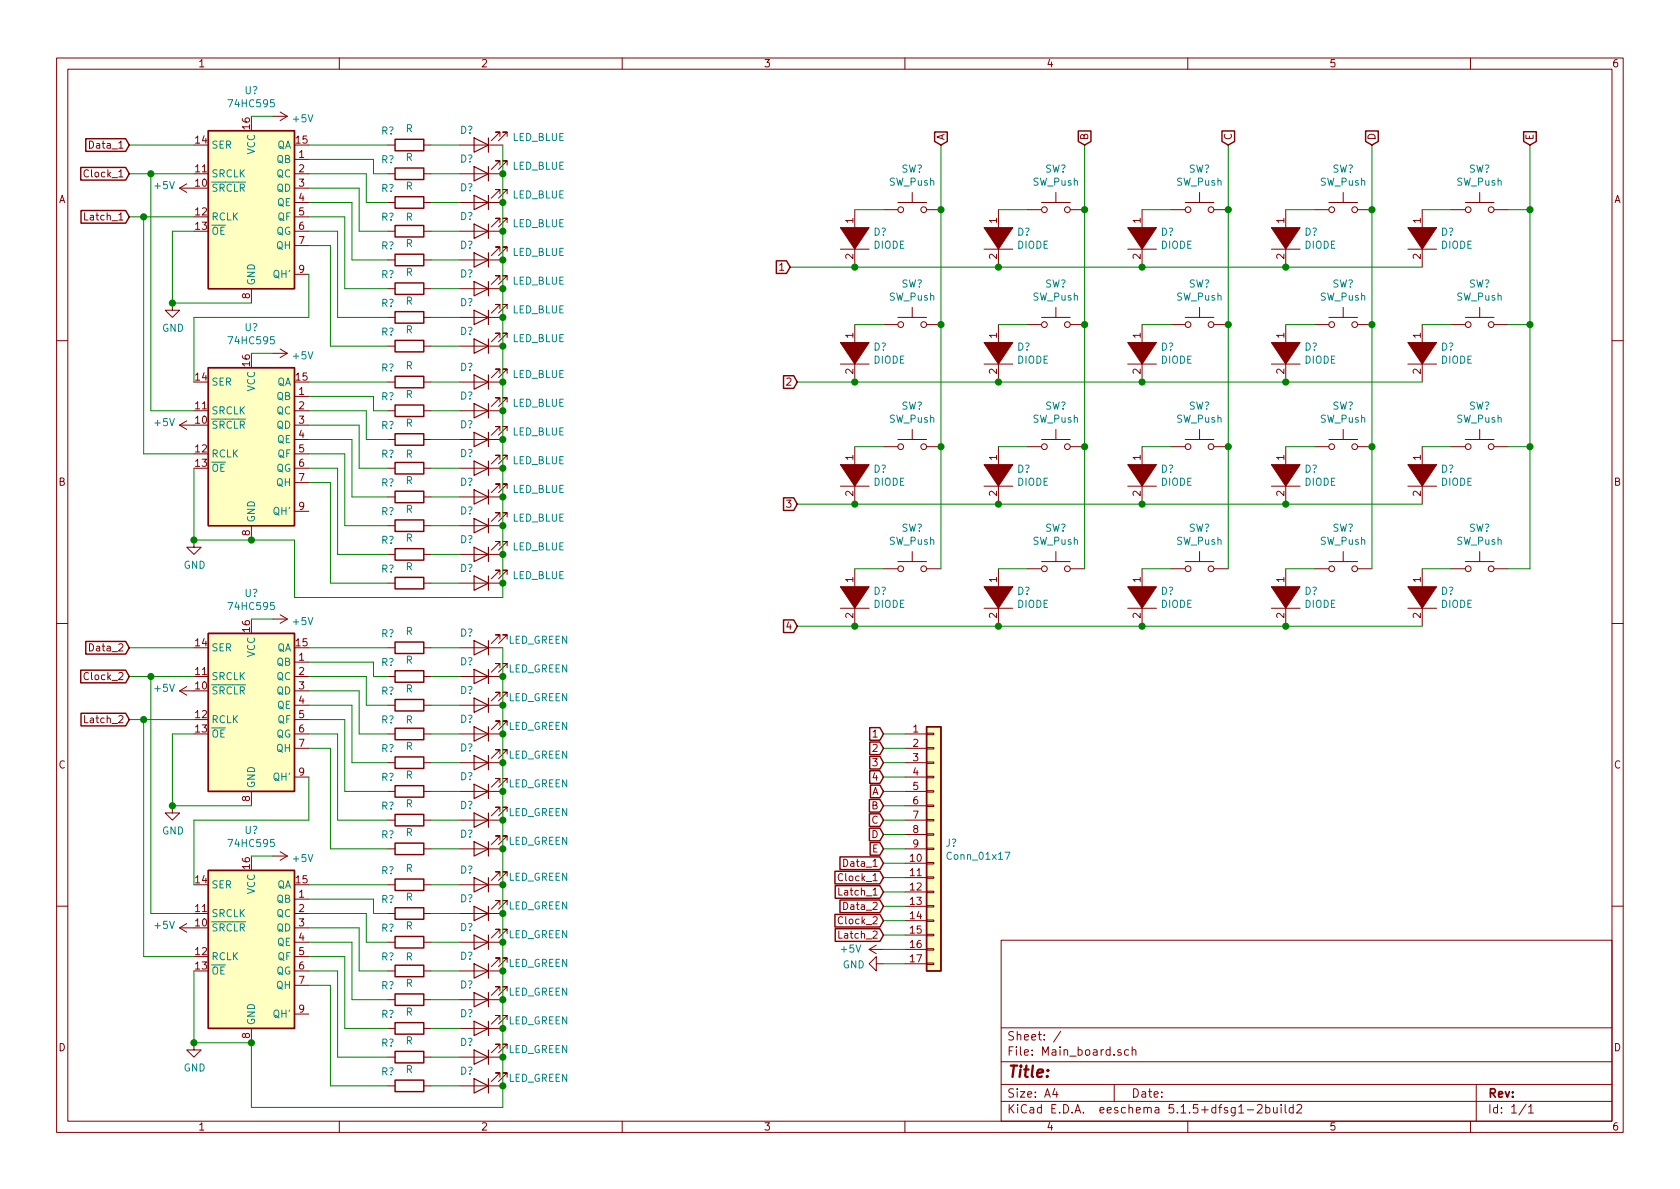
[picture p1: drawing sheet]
<svg xmlns="http://www.w3.org/2000/svg" width="297mm" height="210mm" viewBox="0 0 297 210" stroke-linecap="round" stroke-linejoin="round" font-family="sans-serif">
<g fill="none" stroke="#840000" stroke-width=".18">
<path d="M10 10.3h277v189.9h-277zM12 12.2h273v186.1h-273zM49.5 19.8l1.3 .8M60 10.3v1.9M110 10.3v1.9M160 10.3v1.9M210 10.3v1.9M260 10.3v1.9M31.7 33.3l1.3 .7M31.7 33.3h2.6M33 32.5l-1.3 .8M48.3 20.6h2.5"/>
<path d="M50.8 20.6l-1.3 .7M52.1 35.8h2.5M52.1 33.3h2.5M52.1 30.7h2.5M52.1 28.2h2.5M52.1 38.3h2.5M68.6 35.8h1.2M68.6 25.6h1.2M68.6 30.7h1.2M74.9 35.8h1.3M74.9 25.6h1.3M74.9 30.7h1.3"/>
<path d="M81.3 35.8h7.6M81.3 25.6h7.6M81.3 30.7h7.6M88.4 34.3v-.8h-.8h.8l-1.5 1.5M88.4 29.2v-.8h-.8h.8l-1.5 1.6M88.4 24.1v-.7h-.8h.8l-1.5 1.5M88.4 39.4v-.8h-.8h.8l-1.5 1.5M89.7 34.3v-.8h-.8h.8l-1.6 1.5M89.7 29.2v-.8h-.8h.8l-1.6 1.6M89.7 24.1v-.7h-.8h.8l-1.6 1.5M89.7 39.4v-.8h-.8h.8l-1.6 1.5M151.1 37.1v3.8"/>
<path d="M156.2 37.1h2.5M158.7 35.8h5.1M161.3 34v1.8M163.8 37.1h2.6M176.5 37.1v3.8M181.6 37.1h2.5M184.1 35.8h5.1M186.7 34v1.8M189.2 37.1h2.6M201.9 37.1v3.8M207 37.1h2.5M209.5 35.8h5.1"/>
<path d="M212.1 34v1.8M214.6 37.1h2.6M227.3 37.1v3.8M232.4 37.1h2.5M234.9 35.8h5.1M237.5 34v1.8M240 37.1h2.6M251.5 37.1v3.8M256.5 37.1h2.6M259.1 35.8h5.1M261.6 34v1.8M264.2 37.1h2.5"/>
<path d="M30.5 53.6v1.3h1.2l-1.2 1.2-1.3-1.2h1.3M44.4 51v2.6M52.1 40.9h2.5M52.1 43.4h2.5M52.1 48.5h2.5M68.6 56.1h1.2M68.6 40.9h1.2M68.6 46h1.2M68.6 51h1.2M74.9 56.1h1.3M74.9 40.9h1.3M74.9 46h1.3"/>
<path d="M74.9 51h1.3M81.3 56.1h7.6M81.3 40.9h7.6M81.3 46h7.6M81.3 51h7.6M88.4 59.7v-.8h-.8h.8l-1.5 1.5M88.4 54.6v-.8h-.8h.8l-1.5 1.6M88.4 49.5v-.7h-.8h.8l-1.5 1.5M88.4 44.4v-.7h-.8h.8l-1.5 1.5M89.7 59.7v-.8h-.8h.8l-1.6 1.5M89.7 54.6v-.8h-.8h.8l-1.6 1.6M89.7 49.5v-.7h-.8h.8l-1.6 1.5"/>
<path d="M89.7 44.4v-.7h-.8h.8l-1.6 1.5M148.6 44.1h5.1M151.1 43.4v3.8M151.1 57.4v3.8M156.2 57.4h2.5M158.7 56.1h5.1M161.3 54.4v1.7M163.8 57.4h2.6M174 44.1h5.1M176.5 43.4v3.8M176.5 57.4v3.8M181.6 57.4h2.5"/>
<path d="M184.1 56.1h5.1M186.7 54.4v1.7M189.2 57.4h2.6M199.4 44.1h5.1M201.9 43.4v3.8M201.9 57.4v3.8M207 57.4h2.5M209.5 56.1h5.1M212.1 54.4v1.7M214.6 57.4h2.6M224.8 44.1h5.1M227.3 43.4v3.8"/>
<path d="M227.3 57.4v3.8M232.4 57.4h2.5M234.9 56.1h5.1M237.5 54.4v1.7M240 57.4h2.6M248.9 44.1h5.1M251.5 43.4v3.8M251.5 57.4v3.8M256.5 57.4h2.6M259.1 56.1h5.1M261.6 54.4v1.7M264.2 57.4h2.5"/>
<path d="M10 60.2h2M31.7 75.2l1.3 .7M31.7 75.2h2.6M33 74.4l-1.3 .8M48.3 62.5h2.5M49.5 61.7l1.3 .8M50.8 62.5l-1.3 .7M52.1 75.2h2.5M52.1 77.7h2.5M52.1 70.1h2.5M52.1 72.6h2.5M68.6 77.7h1.2"/>
<path d="M68.6 72.6h1.2M68.6 67.6h1.2M68.6 61.2h1.2M74.9 77.7h1.3M74.9 72.6h1.3M74.9 67.6h1.3M74.9 61.2h1.3M81.3 77.7h7.6M81.3 72.6h7.6M81.3 67.6h7.6M81.3 61.2h7.6M88.4 76.2v-.8h-.8h.8l-1.5 1.6"/>
<path d="M88.4 66v-.7h-.8h.8l-1.5 1.5M88.4 71.1v-.7h-.8h.8l-1.5 1.5M89.7 76.2v-.8h-.8h.8l-1.6 1.6M89.7 66v-.7h-.8h.8l-1.6 1.5M89.7 71.1v-.7h-.8h.8l-1.6 1.5M148.6 64.4h5.1M151.1 63.7v3.9M151.1 79v3.8M156.2 79h2.5M158.7 77.7h5.1M161.3 75.9v1.8M163.8 79h2.6"/>
<path d="M174 64.4h5.1M176.5 63.7v3.9M176.5 79v3.8M181.6 79h2.5M184.1 77.7h5.1M186.7 75.9v1.8M189.2 79h2.6M199.4 64.4h5.1M201.9 63.7v3.9M201.9 79v3.8M207 79h2.5M209.5 77.7h5.1"/>
<path d="M212.1 75.9v1.8M214.6 79h2.6M224.8 64.4h5.1M227.3 63.7v3.9M227.3 79v3.8M232.4 79h2.5M234.9 77.7h5.1M237.5 75.9v1.8M240 79h2.6M248.9 64.4h5.1M251.5 63.7v3.9M251.5 79v3.8"/>
<path d="M256.5 79h2.6M259.1 77.7h5.1M261.6 75.9v1.8M264.2 79h2.5M285 60.2h2M34.3 95.5v1.3h1.3l-1.3 1.2-1.3-1.2h1.3M44.4 93v2.5M52.1 80.3h2.5M52.1 82.8h2.5M52.1 85.3h2.5M52.1 90.4h2.5M68.6 82.8h1.2"/>
<path d="M68.6 87.9h1.2M68.6 93h1.2M68.6 98h1.2M74.9 82.8h1.3M74.9 87.9h1.3M74.9 93h1.3M74.9 98h1.3M81.3 82.8h7.6M81.3 87.9h7.6M81.3 93h7.6M81.3 98h7.6M88.4 81.3v-.8h-.8h.8l-1.5 1.5"/>
<path d="M88.4 86.4v-.8h-.8h.8l-1.5 1.5M88.4 91.4v-.7h-.8h.8l-1.5 1.5M88.4 96.5v-.7h-.8h.8l-1.5 1.5M89.7 81.3v-.8h-.8h.8l-1.6 1.5M89.7 86.4v-.8h-.8h.8l-1.6 1.5M89.7 91.4v-.7h-.8h.8l-1.6 1.5M89.7 96.5v-.7h-.8h.8l-1.6 1.5M148.6 86h5.1M151.1 85.3v3.8M158.7 99.3h5.1M161.3 97.5v1.8M174 86h5.1"/>
<path d="M176.5 85.3v3.8M184.1 99.3h5.1M186.7 97.5v1.8M199.4 86h5.1M201.9 85.3v3.8M209.5 99.3h5.1M212.1 97.5v1.8M224.8 86h5.1M227.3 85.3v3.8M234.9 99.3h5.1M237.5 97.5v1.8M248.9 86h5.1"/>
<path d="M251.5 85.3v3.8M259.1 99.3h5.1M261.6 97.5v1.8M10 110.3h2M48.3 109.5h2.5M49.5 108.7l1.3 .8M50.8 109.5l-1.3 .7M52.1 117.1h2.5M52.1 119.6h2.5M68.6 119.6h1.2M68.6 114.5h1.2M68.6 103.1h1.2"/>
<path d="M74.9 119.6h1.3M74.9 114.5h1.3M74.9 103.1h1.3M81.3 119.6h7.6M81.3 114.5h7.6M81.3 103.1h7.6M88.4 113v-.7h-.8h.8l-1.5 1.5M88.4 118.1v-.8h-.8h.8l-1.5 1.6M88.4 101.6v-.8h-.8h.8l-1.5 1.6M89.7 113v-.7h-.8h.8l-1.6 1.5M89.7 118.1v-.8h-.8h.8l-1.6 1.6M89.7 101.6v-.8h-.8h.8l-1.6 1.6"/>
<path d="M148.6 107.6h5.1M151.1 100.6v3.8M151.1 106.9v3.8M156.2 100.6h2.5M163.8 100.6h2.6M174 107.6h5.1M176.5 100.6v3.8M176.5 106.9v3.8M181.6 100.6h2.5M189.2 100.6h2.6M199.4 107.6h5.1M201.9 100.6v3.8"/>
<path d="M201.9 106.9v3.8M207 100.6h2.5M214.6 100.6h2.6M224.8 107.6h5.1M227.3 100.6v3.8M227.3 106.9v3.8M232.4 100.6h2.5M240 100.6h2.6M248.9 107.6h5.1M251.5 100.6v3.8M251.5 106.9v3.8M256.5 100.6h2.6"/>
<path d="M264.2 100.6h2.5M285 110.3h2M31.7 122.2h2.6M31.7 122.2l1.3 .7M33 121.4l-1.3 .8M44.4 139.9v2.6M52.1 122.2h2.5M52.1 124.7h2.5M52.1 127.2h2.5M52.1 129.8h2.5M52.1 132.3h2.5M52.1 137.4h2.5"/>
<path d="M68.6 124.7h1.2M68.6 129.8h1.2M68.6 134.9h1.2M68.6 139.9h1.2M74.9 124.7h1.3M74.9 129.8h1.3M74.9 134.9h1.3M74.9 139.9h1.3M81.3 124.7h7.6M81.3 129.8h7.6M81.3 134.9h7.6M81.3 139.9h7.6"/>
<path d="M88.4 123.2v-.8h-.8h.8l-1.5 1.5M88.4 128.3v-.8h-.8h.8l-1.5 1.5M88.4 133.3v-.7h-.8h.8l-1.5 1.5M88.4 138.4v-.7h-.8h.8l-1.5 1.5M89.7 123.2v-.8h-.8h.8l-1.6 1.5M89.7 128.3v-.8h-.8h.8l-1.6 1.5M89.7 133.3v-.7h-.8h.8l-1.6 1.5M89.7 138.4v-.7h-.8h.8l-1.6 1.5M160 129.8h3.8M160 132.3h3.8M160 137.4h3.8M160 134.9h3.8"/>
<path d="M160 139.9h3.8M163.8 139.8h1.3v.3h-1.3zM163.8 137.3h1.3v.2h-1.3zM163.8 134.7h1.3v.3h-1.3zM163.8 132.2h1.3v.3h-1.3zM163.8 129.7h1.3v.2h-1.3zM30.5 142.5v1.3h1.2l-1.2 1.2-1.3-1.2h1.3M48.3 151.4h2.5M49.5 150.6l1.3 .8M50.8 151.4l-1.3 .7M52.1 159h2.5M68.6 145h1.2"/>
<path d="M68.6 150.1h1.2M68.6 156.5h1.2M74.9 145h1.3M74.9 150.1h1.3M74.9 156.5h1.3M81.3 145h7.6M81.3 150.1h7.6M81.3 156.5h7.6M88.4 154.9v-.7h-.8h.8l-1.5 1.5M88.4 143.5v-.8h-.8h.8l-1.5 1.6M88.4 148.6v-.8h-.8h.8l-1.5 1.5M89.7 154.9v-.7h-.8h.8l-1.6 1.5"/>
<path d="M89.7 143.5v-.8h-.8h.8l-1.6 1.6M89.7 148.6v-.8h-.8h.8l-1.6 1.5M160 145h3.8M160 150.1h3.8M160 152.6h3.8M160 155.2h3.8M160 157.7h3.8M160 142.5h3.8M160 147.6h3.8M163.8 155.1h1.3v.2h-1.3zM163.8 157.6h1.3v.3h-1.3zM163.8 152.5h1.3v.3h-1.3z"/>
<path d="M163.8 147.4h1.3v.3h-1.3zM163.8 144.9h1.3v.3h-1.3zM163.8 142.4h1.3v.2h-1.3zM163.8 150h1.3v.2h-1.3zM10 160.2h2M31.7 164.1h2.6M31.7 164.1l1.3 .7M33 163.3l-1.3 .8M52.1 161.5h2.5M52.1 164.1h2.5M52.1 166.6h2.5M52.1 169.2h2.5"/>
<path d="M52.1 171.7h2.5M52.1 174.2h2.5M52.1 179.3h2.5M68.6 161.5h1.2M68.6 166.6h1.2M68.6 171.7h1.2M68.6 176.8h1.2M74.9 161.5h1.3M74.9 166.6h1.3M74.9 171.7h1.3M74.9 176.8h1.3M81.3 161.5h7.6"/>
<path d="M81.3 166.6h7.6M81.3 171.7h7.6M81.3 176.8h7.6M88.4 160v-.7h-.8h.8l-1.5 1.5M88.4 165.1v-.8h-.8h.8l-1.5 1.6M88.4 170.2v-.8h-.8h.8l-1.5 1.5M88.4 175.3v-.8h-.8h.8l-1.5 1.5M89.7 160v-.7h-.8h.8l-1.6 1.5M89.7 165.1v-.8h-.8h.8l-1.6 1.6M89.7 170.2v-.8h-.8h.8l-1.6 1.5M89.7 175.3v-.8h-.8h.8l-1.6 1.5M153.7 167.9h2.5"/>
<path d="M153.7 167.9l1.2 .8M154.9 170.4v-1.2l-1.2 1.2 1.2 1.3v-1.3h1.3M154.9 167.1l-1.2 .8M160 160.3h3.8M160 162.8h3.8M160 165.3h3.8M160 167.9h3.8M160 170.4h3.8M163.8 160.1h1.3v.3h-1.3zM163.8 162.7h1.3v.2h-1.3zM163.8 165.2h1.3v.3h-1.3zM163.8 167.8h1.3v.2h-1.3z"/>
<path d="M163.8 170.3h1.3v.3h-1.3zM177 166.3h108v32h-108zM285 160.2h2M34.3 184.4v1.3h1.3l-1.3 1.2-1.3-1.2h1.3M44.4 181.9v2.5M60 198.3v1.9M68.6 181.9h1.2M68.6 186.9h1.2M68.6 192h1.2M74.9 181.9h1.3M74.9 186.9h1.3M74.9 192h1.3"/>
<path d="M81.3 181.9h7.6M81.3 186.9h7.6M81.3 192h7.6M88.4 180.3v-.7h-.8h.8l-1.5 1.5M88.4 185.4v-.7h-.8h.8l-1.5 1.5M88.4 190.5v-.8h-.8h.8l-1.5 1.6M89.7 180.3v-.7h-.8h.8l-1.6 1.5M89.7 185.4v-.7h-.8h.8l-1.6 1.5M89.7 190.5v-.8h-.8h.8l-1.6 1.6M110 198.3v1.9M160 198.3v1.9M177 194.8h108"/>
<path d="M177 191.8h108M177 187.8h108M177 181.8h108M186.5 192.5l-.4 1h1M186.8 193v1M187.6 182.3l-1.3 2M197 191.8v3M198.2 185.7a.37 .37 0 0 0-.6 .1l.1 .2 .5 .2 .1 .1-.3 .3-.4-.1M199.5 185.7l-.4-.1-.3 .3 .1 .6 .2 .1 .4-.1M200.2 185.7h.1a.37 .37 0 0 1 .5 .1v.8M200.2 185.1v1.5M210 198.3v1.9"/>
<path d="M220.5 196.3h1.2M222.3 195.5l.2-.2h.4l.3 .5-1 1h1M223.8 195.9l.4-.1 .3 .3v.6l-.3 .1-.4-.1M223.8 195.3v1.5M225.2 195.8v.9l.4 .1 .2-.1M225.8 195.8v1M226.5 195.3v.2M226.5 195.8v1M227.2 195.3v1.3l.3 .2M228.7 195.9l-.5-.1-.3 .3 .1 .6 .2 .1 .5-.1M228.7 195.3v1.5M229.3 195.5l.2-.2h.4l.2 .2v.3v.2l-.9 .8h.9"/>
<path d="M260 198.3v1.9M261 191.8v6.5M269.8 195.2l-1.2 2M270.3 195.8l.4-.5v1.5M270.3 196.8h.8"/>
<circle cx="159.3" cy="37.1" r=".51"/>
<circle cx="163.3" cy="37.1" r=".51"/>
<circle cx="184.7" cy="37.1" r=".51"/>
<circle cx="188.7" cy="37.1" r=".51"/>
<circle cx="210.1" cy="37.1" r=".51"/>
<circle cx="214.1" cy="37.1" r=".51"/>
<circle cx="235.5" cy="37.1" r=".51"/>
<circle cx="239.5" cy="37.1" r=".51"/>
<circle cx="259.6" cy="37.1" r=".51"/>
<circle cx="263.7" cy="37.1" r=".51"/>
<circle cx="159.3" cy="57.4" r=".51"/>
<circle cx="163.3" cy="57.4" r=".51"/>
<circle cx="184.7" cy="57.4" r=".51"/>
<circle cx="188.7" cy="57.4" r=".51"/>
<circle cx="210.1" cy="57.4" r=".51"/>
<circle cx="214.1" cy="57.4" r=".51"/>
<circle cx="235.5" cy="57.4" r=".51"/>
<circle cx="239.5" cy="57.4" r=".51"/>
<circle cx="259.6" cy="57.4" r=".51"/>
<circle cx="263.7" cy="57.4" r=".51"/>
<circle cx="159.3" cy="79" r=".51"/>
<circle cx="163.3" cy="79" r=".51"/>
<circle cx="184.7" cy="79" r=".51"/>
<circle cx="188.7" cy="79" r=".51"/>
<circle cx="210.1" cy="79" r=".51"/>
<circle cx="214.1" cy="79" r=".51"/>
<circle cx="235.5" cy="79" r=".51"/>
<circle cx="239.5" cy="79" r=".51"/>
<circle cx="259.6" cy="79" r=".51"/>
<circle cx="263.7" cy="79" r=".51"/>
<circle cx="159.3" cy="100.6" r=".51"/>
<circle cx="163.3" cy="100.6" r=".51"/>
<circle cx="184.7" cy="100.6" r=".51"/>
<circle cx="188.7" cy="100.6" r=".51"/>
<circle cx="210.1" cy="100.6" r=".51"/>
<circle cx="214.1" cy="100.6" r=".51"/>
<circle cx="235.5" cy="100.6" r=".51"/>
<circle cx="239.5" cy="100.6" r=".51"/>
<circle cx="259.6" cy="100.6" r=".51"/>
<circle cx="263.7" cy="100.6" r=".51"/>
</g>
<g fill="#840000" stroke="#840000" stroke-width=".18">
<path d="M224.8 82.2h5.1l-2.6 3.8z"/>
<path d="M199.4 40.3h5.1l-2.6 3.8z"/>
<path d="M224.8 103.8h5.1l-2.6 3.8z"/>
<path d="M199.4 60.6h5.1l-2.6 3.8z"/>
<path d="M174 82.2h5.1l-2.6 3.8z"/>
<path d="M148.6 103.8h5.1l-2.6 3.8z"/>
<path d="M148.6 82.2h5.1l-2.6 3.8z"/>
<path d="M148.6 60.6h5.1l-2.6 3.8z"/>
<path d="M148.6 40.3h5.1l-2.6 3.8z"/>
<path d="M174 103.8h5.1l-2.6 3.8z"/>
<path d="M174 60.6h5.1l-2.6 3.8z"/>
<path d="M174 40.3h5.1l-2.6 3.8z"/>
<path d="M199.4 103.8h5.1l-2.6 3.8z"/>
<path d="M199.4 82.2h5.1l-2.6 3.8z"/>
<path d="M248.9 40.3h5.1l-2.5 3.8z"/>
<path d="M224.8 40.3h5.1l-2.6 3.8z"/>
<path d="M224.8 60.6h5.1l-2.6 3.8z"/>
<path d="M248.9 103.8h5.1l-2.5 3.8z"/>
<path d="M248.9 82.2h5.1l-2.5 3.8z"/>
<path d="M248.9 60.6h5.1l-2.5 3.8z"/>
</g>
<g fill="#ffffc2" stroke="#ffffc2" stroke-width=".18">
<path d="M36.8 112h15.3v27.9h-15.3z"/>
<path d="M36.8 153.9h15.3v28h-15.3z"/>
<path d="M36.8 65h15.3v28h-15.3z"/>
<path d="M36.8 23.1h15.3v27.9h-15.3z"/>
<path d="M163.8 128.5h2.6v43.2h-2.6z"/>
</g>
<g fill="none" stroke="#840000" stroke-width=".25">
<path d="M14.3 29.6h7.9l.7 1.1-.7 1.1h-7.9zM14.3 37.2h7.9l.7 1.1-.7 1.2h-7.9zM15.2 24.5h7l.7 1.1-.7 1.2h-7zM36.8 23.1h15.3v27.9h-15.3zM69.8 24.6h5.1v2.1h-5.1zM69.8 29.7h5.1v2h-5.1zM69.8 34.8h5.1v2h-5.1zM69.8 39.9h5.1v2h-5.1zM165.3 23.3h2.2v1.7l-1.1 .6-1.1-.6zM190.7 23.2h2.2v1.8l-1.1 .6-1.1-.6zM216.1 23.2h2.2v1.8l-1.1 .6-1.1-.6zM241.5 23.2h2.2v1.8l-1.1 .6-1.1-.6z"/>
<path d="M269.4 23.3h2.2v1.7l-1.1 .6-1.1-.6zM69.8 45h5.1v2h-5.1zM69.8 50h5.1v2.1h-5.1zM69.8 55.1h5.1v2h-5.1zM137.3 46.1h1.8l.6 1.1-.6 1.2h-1.8zM36.8 65h15.3v28h-15.3zM69.8 60.2h5.1v2h-5.1zM69.8 76.7h5.1v2h-5.1zM69.8 66.5h5.1v2.1h-5.1zM69.8 71.6h5.1v2.1h-5.1zM138.5 66.4h1.8l.7 1.2-.7 1.1h-1.8zM69.8 86.9h5.1v2h-5.1z"/>
<path d="M69.8 91.9h5.1v2.1h-5.1zM69.8 97h5.1v2.1h-5.1zM69.8 81.8h5.1v2h-5.1zM138.5 88h1.8l.7 1.1-.7 1.2h-1.8zM14.3 118.5h7.9l.7 1.1-.7 1.1h-7.9zM15.2 113.4h7l.7 1.1-.7 1.2h-7zM36.8 112h15.3v27.9h-15.3zM69.8 113.5h5.1v2.1h-5.1zM69.8 118.6h5.1v2h-5.1zM69.8 102.1h5.1v2h-5.1zM138.5 109.6h1.8l.7 1.1-.7 1.2h-1.8zM14.3 126.1h7.9l.7 1.1-.7 1.2h-7.9z"/>
<path d="M69.8 123.7h5.1v2h-5.1zM69.8 128.8h5.1v2h-5.1zM69.8 133.9h5.1v2h-5.1zM69.8 138.9h5.1v2.1h-5.1zM153.8 128.7h1.8l.6 1.1-.6 1.1h-1.8zM153.8 131.2h1.8l.6 1.1-.6 1.1h-1.8zM153.8 133.8h1.8l.6 1.1-.6 1.1h-1.8zM153.8 136.3h1.8l.6 1.1-.6 1.1h-1.8zM153.9 138.8h1.7l.6 1.1-.6 1.2h-1.7zM163.8 128.5h2.6v43.2h-2.6zM36.8 153.9h15.3v28h-15.3zM69.8 144h5.1v2h-5.1z"/>
<path d="M69.8 149.1h5.1v2h-5.1zM69.8 155.4h5.1v2.1h-5.1zM147.6 154.1h8l.6 1.1-.6 1.1h-8zM147.7 156.6h7.9l.6 1.1-.6 1.1h-7.9zM148.5 151.5h7.1l.6 1.1-.6 1.2h-7.1zM148.5 159.2h7.1l.6 1.1-.6 1.1h-7.1zM153.7 141.4h1.9l.6 1.1-.6 1.1h-1.9zM153.7 143.9h1.9l.6 1.1-.6 1.1h-1.9zM153.7 146.5h1.9l.6 1.1-.6 1.1h-1.9zM153.8 149h1.8l.6 1.1-.6 1.1h-1.8zM69.8 170.7h5.1v2h-5.1zM69.8 175.8h5.1v2h-5.1z"/>
<path d="M69.8 165.6h5.1v2h-5.1zM69.8 160.5h5.1v2.1h-5.1zM147.6 161.7h8l.6 1.1-.6 1.1h-8zM147.7 164.2h7.9l.6 1.1-.6 1.2h-7.9zM69.8 180.8h5.1v2.1h-5.1zM69.8 185.9h5.1v2.1h-5.1zM69.8 191h5.1v2h-5.1z"/>
</g>
<g fill="none" stroke="#840000" stroke-width=".2">
<path d="M83.8 34.5l2.6 1.3-2.6 1.3zM83.8 29.5l2.6 1.2-2.6 1.3zM83.8 24.4l2.6 1.2-2.6 1.3zM83.8 39.6l2.6 1.3-2.6 1.3zM86.4 24.4v2.5M86.4 29.5v2.5M86.4 34.5v2.6M86.4 39.6v2.6M83.8 59.9l2.6 1.3-2.6 1.3zM83.8 54.9l2.6 1.2-2.6 1.3zM83.8 49.8l2.6 1.2-2.6 1.3zM83.8 44.7l2.6 1.3-2.6 1.2z"/>
<path d="M86.4 44.7v2.5M86.4 49.8v2.5M86.4 54.9v2.5M86.4 59.9v2.6M83.8 76.4l2.6 1.3-2.6 1.3zM83.8 66.3l2.6 1.3-2.6 1.2zM83.8 71.4l2.6 1.2-2.6 1.3zM86.4 66.3v2.5M86.4 71.4v2.5M86.4 76.4v2.6M83.8 81.5l2.6 1.3-2.6 1.3zM83.8 86.6l2.6 1.3-2.6 1.2z"/>
<path d="M83.8 91.7l2.6 1.3-2.6 1.2zM83.8 96.8l2.6 1.2-2.6 1.3zM86.4 81.5v2.6M86.4 86.6v2.5M86.4 91.7v2.5M86.4 96.8v2.5M83.8 113.3l2.6 1.2-2.6 1.3zM83.8 118.4l2.6 1.2-2.6 1.3zM83.8 101.8l2.6 1.3-2.6 1.3zM86.4 101.8v2.6M86.4 113.3v2.5M86.4 118.4v2.5"/>
<path d="M83.8 123.4l2.6 1.3-2.6 1.3zM83.8 128.5l2.6 1.3-2.6 1.3zM83.8 133.6l2.6 1.3-2.6 1.2zM83.8 138.7l2.6 1.2-2.6 1.3zM86.4 123.4v2.6M86.4 128.5v2.6M86.4 133.6v2.5M86.4 138.7v2.5M83.8 155.2l2.6 1.3-2.6 1.2zM83.8 143.8l2.6 1.2-2.6 1.3zM83.8 148.8l2.6 1.3-2.6 1.3zM86.4 143.8v2.5"/>
<path d="M86.4 148.8v2.6M86.4 155.2v2.5M83.8 160.3l2.6 1.2-2.6 1.3zM83.8 165.3l2.6 1.3-2.6 1.3zM83.8 170.4l2.6 1.3-2.6 1.3zM83.8 175.5l2.6 1.3-2.6 1.2zM86.4 160.3v2.5M86.4 165.3v2.6M86.4 170.4v2.6M86.4 175.5v2.5M83.8 180.6l2.6 1.3-2.6 1.2zM83.8 185.7l2.6 1.2-2.6 1.3z"/>
<path d="M83.8 190.7l2.6 1.3-2.6 1.3zM86.4 180.6v2.5M86.4 185.7v2.5M86.4 190.7v2.6"/>
</g>
<path d="M177.7 150.7h.9l-.6 1.3" fill="none" stroke="#008484" stroke-width=".18"/>
<g fill="none" stroke="#008400" stroke-width=".18">
<path d="M22.9 38.3h11.4M22.9 30.7h11.4M22.9 25.6h11.4M25.4 38.3v42h8.9M26.7 30.7v41.9h7.6M44.4 20.6h3.9M54.6 30.7h10.2v5.1h3.8M54.6 28.2h11.4v2.5h2.6M54.6 33.3h8.9v7.6h5.1M54.6 35.8h7.6v10.2h6.4M54.6 38.3h6.4v12.7h7.6M54.6 25.6h14"/>
<path d="M76.2 30.7h5.1M76.2 35.8h5.1M76.2 25.6h5.1M88.9 25.6v80.1h-36.8v-10.2h-17.8v-12.7M151.1 37.1h5.1M166.4 25.6v75M176.5 37.1h5.1M191.8 25.6v75M201.9 37.1h5.1M217.2 25.6v75M227.3 37.1h5.1M242.6 25.6v75"/>
<path d="M251.5 37.1h5M266.7 37.1h3.8M270.5 25.6v75h-3.8M34.3 40.9h-3.8v12.7h13.9M54.6 48.5v7.6h-20.3v11.5M54.6 43.4h3.8v17.8h10.2M54.6 40.9h5.1v15.2h8.9M76.2 40.9h5.1M76.2 46h5.1M76.2 51h5.1M76.2 56.1h5.1M139.7 47.2h111.8"/>
<path d="M151.1 57.4h5.1M176.5 57.4h5.1M201.9 57.4h5.1M227.3 57.4h5.1M251.5 57.4h5M266.7 57.4h3.8M44.4 62.5h3.9M54.6 72.6h10.2v5.1h3.8M54.6 70.1h11.4v2.5h2.6M54.6 75.2h8.9v7.6h5.1M54.6 77.7h7.6v10.2h6.4M54.6 67.6h14"/>
<path d="M76.2 67.6h5.1M76.2 61.2h5.1M76.2 72.6h5.1M76.2 77.7h5.1M141 67.6h110.5M151.1 79h5.1M176.5 79h5.1M201.9 79h5.1M227.3 79h5.1M251.5 79h5M266.7 79h3.8M54.6 80.3h6.4v12.7h7.6"/>
<path d="M54.6 85.3h3.8v17.8h10.2M54.6 82.8h5.1v15.2h8.9M76.2 82.8h5.1M76.2 93h5.1M76.2 87.9h5.1M76.2 98h5.1M141 89.1h110.5M22.9 114.5h11.4M22.9 119.6h11.4M26.7 119.6v41.9h7.6M44.4 109.5h3.9M54.6 119.6h10.2v5.1h3.8"/>
<path d="M54.6 114.5h14M54.6 117.1h11.4v2.5h2.6M76.2 114.5h5.1M76.2 119.6h5.1M76.2 103.1h5.1M88.9 114.5v81.3h-44.5v-11.4h-10.1v-12.7M141 110.7h110.5M151.1 100.6h5.1M176.5 100.6h5.1M201.9 100.6h5.1M227.3 100.6h5.1M251.5 100.6h5"/>
<path d="M22.9 127.2h11.4M25.4 127.2v42h8.9M34.3 129.8h-3.8v12.7h13.9M54.6 132.3h3.8v17.8h10.2M54.6 137.4v7.6h-20.3v11.5M54.6 129.8h5.1v15.2h8.9M54.6 127.2h6.4v12.7h7.6M54.6 124.7h7.6v10.2h6.4M54.6 122.2h8.9v7.6h5.1M76.2 139.9h5.1M76.2 134.9h5.1M76.2 124.7h5.1"/>
<path d="M76.2 129.8h5.1M156.2 139.9h3.8M156.2 137.4h3.8M156.2 134.9h3.8M156.2 132.3h3.8M156.2 129.8h3.8M44.4 151.4h3.9M54.6 159h11.4v2.5h2.6M54.6 156.5h14M76.2 150.1h5.1M76.2 145h5.1M76.2 156.5h5.1"/>
<path d="M156.2 150.1h3.8M156.2 147.6h3.8M156.2 145h3.8M156.2 142.5h3.8M156.2 157.7h3.8M156.2 155.2h3.8M156.2 152.6h3.8M54.6 161.5h10.2v5.1h3.8M54.6 169.2h6.4v12.7h7.6M54.6 164.1h8.9v7.6h5.1M54.6 166.6h7.6v10.2h6.4M54.6 174.2h3.8v17.8h10.2"/>
<path d="M54.6 171.7h5.1v15.2h8.9M76.2 161.5h5.1M76.2 171.7h5.1M76.2 176.8h5.1M76.2 166.6h5.1M156.2 170.4h3.8M156.2 167.9h3.8M156.2 165.3h3.8M156.2 162.8h3.8M156.2 160.3h3.8M76.2 181.9h5.1M76.2 186.9h5.1"/>
<path d="M76.2 192h5.1"/>
</g>
<g fill="#008400" stroke="#008400" stroke-width=".25">
<circle cx="166.4" cy="37.1" r=".51"/>
<circle cx="30.5" cy="142.5" r=".51"/>
<circle cx="242.6" cy="37.1" r=".51"/>
<circle cx="88.9" cy="176.8" r=".51"/>
<circle cx="217.2" cy="37.1" r=".51"/>
<circle cx="88.9" cy="171.7" r=".51"/>
<circle cx="191.8" cy="37.1" r=".51"/>
<circle cx="88.9" cy="181.9" r=".51"/>
<circle cx="217.2" cy="79" r=".51"/>
<circle cx="166.4" cy="57.4" r=".51"/>
<circle cx="176.5" cy="47.2" r=".51"/>
<circle cx="88.9" cy="186.9" r=".51"/>
<circle cx="201.9" cy="47.2" r=".51"/>
<circle cx="88.9" cy="56.1" r=".51"/>
<circle cx="26.7" cy="119.6" r=".51"/>
<circle cx="88.9" cy="150.1" r=".51"/>
<circle cx="88.9" cy="67.6" r=".51"/>
<circle cx="166.4" cy="79" r=".51"/>
<circle cx="44.5" cy="184.4" r=".51"/>
<circle cx="34.3" cy="95.5" r=".51"/>
<circle cx="242.6" cy="57.4" r=".51"/>
<circle cx="88.9" cy="103.1" r=".51"/>
<circle cx="242.6" cy="79" r=".51"/>
<circle cx="88.9" cy="61.2" r=".51"/>
<circle cx="270.5" cy="79" r=".51"/>
<circle cx="25.4" cy="127.2" r=".51"/>
<circle cx="88.9" cy="30.7" r=".51"/>
<circle cx="217.2" cy="57.4" r=".51"/>
<circle cx="88.9" cy="35.8" r=".51"/>
<circle cx="88.9" cy="40.9" r=".51"/>
<circle cx="270.5" cy="57.4" r=".51"/>
<circle cx="88.9" cy="46" r=".51"/>
<circle cx="88.9" cy="161.5" r=".51"/>
<circle cx="88.9" cy="51" r=".51"/>
<circle cx="201.9" cy="110.7" r=".51"/>
<circle cx="151.1" cy="110.7" r=".51"/>
<circle cx="44.5" cy="95.5" r=".51"/>
<circle cx="88.9" cy="93" r=".51"/>
<circle cx="227.3" cy="67.6" r=".51"/>
<circle cx="88.9" cy="166.6" r=".51"/>
<circle cx="88.9" cy="87.9" r=".51"/>
<circle cx="88.9" cy="139.9" r=".51"/>
<circle cx="227.3" cy="110.7" r=".51"/>
<circle cx="191.8" cy="79" r=".51"/>
<circle cx="88.9" cy="134.9" r=".51"/>
<circle cx="88.9" cy="72.6" r=".51"/>
<circle cx="176.5" cy="110.7" r=".51"/>
<circle cx="88.9" cy="145" r=".51"/>
<circle cx="88.9" cy="77.7" r=".51"/>
<circle cx="227.3" cy="89.1" r=".51"/>
<circle cx="88.9" cy="82.8" r=".51"/>
<circle cx="201.9" cy="89.1" r=".51"/>
<circle cx="88.9" cy="192" r=".51"/>
<circle cx="88.9" cy="129.8" r=".51"/>
<circle cx="88.9" cy="119.6" r=".51"/>
<circle cx="227.3" cy="47.2" r=".51"/>
<circle cx="34.3" cy="184.4" r=".51"/>
<circle cx="88.9" cy="98" r=".51"/>
<circle cx="26.7" cy="30.7" r=".51"/>
<circle cx="88.9" cy="156.5" r=".51"/>
<circle cx="25.4" cy="38.3" r=".51"/>
<circle cx="88.9" cy="124.7" r=".51"/>
<circle cx="176.5" cy="89.1" r=".51"/>
<circle cx="176.5" cy="67.6" r=".51"/>
<circle cx="30.5" cy="53.6" r=".51"/>
<circle cx="201.9" cy="67.6" r=".51"/>
<circle cx="151.1" cy="47.2" r=".51"/>
<circle cx="191.8" cy="57.4" r=".51"/>
<circle cx="151.1" cy="67.6" r=".51"/>
<circle cx="270.5" cy="37.1" r=".51"/>
<circle cx="151.1" cy="89.1" r=".51"/>
</g>
<text font-size="2.8" fill="#840000" x="178" y="190.5">Title:</text>
<g font-size="2.1" fill="#840000">
<text x="178" y="184">Sheet: /</text>
<text x="178" y="186.7">File: Main_board.sch</text>
<text x="178" y="196.9">KiCad E.D.A. eeschema 5.1.5+dfsg1-2build2</text>
<text x="178" y="194.1">Size: A4</text>
<text x="200" y="194.1">Date:</text>
<text x="263" y="194.1">Rev:</text>
<text x="263" y="196.9">Id: 1/1</text>
</g>
<g font-size="1.8" fill="#840000">
<text x="35" y="11.9">1</text>
<text x="85" y="11.9">2</text>
<text x="135" y="11.9">3</text>
<text x="185" y="11.9">4</text>
<text x="235" y="11.9">5</text>
<text x="285" y="11.9">6</text>
<text x="44.2" y="22.8" transform="rotate(-90 44.2 22.8)">16</text>
<text x="16.3" y="26.3">Data_1</text>
<text x="34.6" y="25.4">14</text>
<text x="52.4" y="25.4">15</text>
<text x="52.9" y="27.9">1</text>
<text x="167" y="24.9" transform="rotate(-90 167 24.9)">A</text>
<text x="192.4" y="24.9" transform="rotate(-90 192.4 24.9)">B</text>
<text x="217.8" y="24.9" transform="rotate(-90 217.8 24.9)">C</text>
<text x="243.2" y="24.9" transform="rotate(-90 243.2 24.9)">D</text>
<text x="271.1" y="24.9" transform="rotate(-90 271.1 24.9)">E</text>
<text x="10.4" y="35.9">A</text>
<text x="15.3" y="31.4">Clock_1</text>
<text x="34.6" y="33">10</text>
<text x="34.6" y="30.5">11</text>
<text x="52.9" y="30.5">2</text>
<text x="52.9" y="33">3</text>
<text x="52.9" y="35.6">4</text>
<text x="285.4" y="35.9">A</text>
<text x="15.4" y="39">Latch_1</text>
<text x="34.6" y="38.1">12</text>
<text x="34.6" y="40.6">13</text>
<text x="52.9" y="38.1">5</text>
<text x="52.9" y="40.6">6</text>
<text x="150.9" y="39.5" transform="rotate(-90 150.9 39.5)">1</text>
<text x="176.3" y="39.5" transform="rotate(-90 176.3 39.5)">1</text>
<text x="201.7" y="39.5" transform="rotate(-90 201.7 39.5)">1</text>
<text x="227.1" y="39.5" transform="rotate(-90 227.1 39.5)">1</text>
<text x="251.2" y="39.5" transform="rotate(-90 251.2 39.5)">1</text>
<text x="52.9" y="43.2">7</text>
<text x="137.9" y="47.9">1</text>
<text x="150.9" y="45.8" transform="rotate(-90 150.9 45.8)">2</text>
<text x="176.3" y="45.8" transform="rotate(-90 176.3 45.8)">2</text>
<text x="201.7" y="45.8" transform="rotate(-90 201.7 45.8)">2</text>
<text x="227.1" y="45.8" transform="rotate(-90 227.1 45.8)">2</text>
<text x="251.2" y="45.8" transform="rotate(-90 251.2 45.8)">2</text>
<text x="44.2" y="52.8" transform="rotate(-90 44.2 52.8)">8</text>
<text x="52.9" y="48.3">9</text>
<text x="150.9" y="59.8" transform="rotate(-90 150.9 59.8)">1</text>
<text x="176.3" y="59.8" transform="rotate(-90 176.3 59.8)">1</text>
<text x="201.7" y="59.8" transform="rotate(-90 201.7 59.8)">1</text>
<text x="227.1" y="59.8" transform="rotate(-90 227.1 59.8)">1</text>
<text x="251.2" y="59.8" transform="rotate(-90 251.2 59.8)">1</text>
<text x="44.2" y="64.7" transform="rotate(-90 44.2 64.7)">16</text>
<text x="34.6" y="67.3">14</text>
<text x="52.4" y="67.3">15</text>
<text x="52.9" y="69.8">1</text>
<text x="139.2" y="68.2">2</text>
<text x="150.9" y="66.1" transform="rotate(-90 150.9 66.1)">2</text>
<text x="176.3" y="66.1" transform="rotate(-90 176.3 66.1)">2</text>
<text x="201.7" y="66.1" transform="rotate(-90 201.7 66.1)">2</text>
<text x="227.1" y="66.1" transform="rotate(-90 227.1 66.1)">2</text>
<text x="251.2" y="66.1" transform="rotate(-90 251.2 66.1)">2</text>
<text x="34.6" y="74.9">10</text>
<text x="34.6" y="72.4">11</text>
<text x="52.9" y="72.4">2</text>
<text x="52.9" y="74.9">3</text>
<text x="52.9" y="77.5">4</text>
<text x="34.6" y="80">12</text>
<text x="34.6" y="82.5">13</text>
<text x="52.9" y="80">5</text>
<text x="52.9" y="82.5">6</text>
<text x="150.9" y="81.4" transform="rotate(-90 150.9 81.4)">1</text>
<text x="176.3" y="81.4" transform="rotate(-90 176.3 81.4)">1</text>
<text x="201.7" y="81.4" transform="rotate(-90 201.7 81.4)">1</text>
<text x="227.1" y="81.4" transform="rotate(-90 227.1 81.4)">1</text>
<text x="251.2" y="81.4" transform="rotate(-90 251.2 81.4)">1</text>
<text x="10.4" y="85.9">B</text>
<text x="52.9" y="85.1">7</text>
<text x="139.2" y="89.8">3</text>
<text x="150.9" y="87.7" transform="rotate(-90 150.9 87.7)">2</text>
<text x="176.3" y="87.7" transform="rotate(-90 176.3 87.7)">2</text>
<text x="201.7" y="87.7" transform="rotate(-90 201.7 87.7)">2</text>
<text x="227.1" y="87.7" transform="rotate(-90 227.1 87.7)">2</text>
<text x="251.2" y="87.7" transform="rotate(-90 251.2 87.7)">2</text>
<text x="285.4" y="85.9">B</text>
<text x="44.2" y="94.7" transform="rotate(-90 44.2 94.7)">8</text>
<text x="52.9" y="90.2">9</text>
<text x="150.9" y="103" transform="rotate(-90 150.9 103)">1</text>
<text x="176.3" y="103" transform="rotate(-90 176.3 103)">1</text>
<text x="201.7" y="103" transform="rotate(-90 201.7 103)">1</text>
<text x="227.1" y="103" transform="rotate(-90 227.1 103)">1</text>
<text x="251.2" y="103" transform="rotate(-90 251.2 103)">1</text>
<text x="44.2" y="111.7" transform="rotate(-90 44.2 111.7)">16</text>
<text x="139.2" y="111.4">4</text>
<text x="150.9" y="109.3" transform="rotate(-90 150.9 109.3)">2</text>
<text x="176.3" y="109.3" transform="rotate(-90 176.3 109.3)">2</text>
<text x="201.7" y="109.3" transform="rotate(-90 201.7 109.3)">2</text>
<text x="227.1" y="109.3" transform="rotate(-90 227.1 109.3)">2</text>
<text x="251.2" y="109.3" transform="rotate(-90 251.2 109.3)">2</text>
<text x="16.3" y="115.2">Data_2</text>
<text x="34.6" y="119.4">11</text>
<text x="34.6" y="114.3">14</text>
<text x="52.4" y="114.3">15</text>
<text x="52.9" y="116.8">1</text>
<text x="52.9" y="119.4">2</text>
<text x="15.3" y="120.3">Clock_2</text>
<text x="34.6" y="121.9">10</text>
<text x="52.9" y="121.9">3</text>
<text x="52.9" y="124.5">4</text>
<text x="15.4" y="127.9">Latch_2</text>
<text x="34.6" y="127">12</text>
<text x="34.6" y="129.5">13</text>
<text x="52.9" y="127">5</text>
<text x="52.9" y="129.5">6</text>
<text x="154.4" y="130.4">1</text>
<text x="161.4" y="129.5">1</text>
<text x="10.4" y="135.9">C</text>
<text x="52.9" y="132.1">7</text>
<text x="52.9" y="137.2">9</text>
<text x="154.4" y="133">2</text>
<text x="154.4" y="135.5">3</text>
<text x="161.4" y="132.1">2</text>
<text x="161.4" y="134.6">3</text>
<text x="161.4" y="137.2">4</text>
<text x="285.4" y="135.9">C</text>
<text x="44.2" y="141.7" transform="rotate(-90 44.2 141.7)">8</text>
<text x="154.2" y="140.6">A</text>
<text x="154.2" y="143.1">B</text>
<text x="154.4" y="138">4</text>
<text x="161.4" y="139.7">5</text>
<text x="161.4" y="142.2">6</text>
<text x="154.2" y="145.7">C</text>
<text x="154.2" y="148.2">D</text>
<text x="161.4" y="144.8">7</text>
<text x="161.4" y="147.3">8</text>
<text x="161.4" y="149.9">9</text>
<text x="44.2" y="153.6" transform="rotate(-90 44.2 153.6)">16</text>
<text x="148.6" y="155.8">Clock_1</text>
<text x="149.6" y="153.3">Data_1</text>
<text x="154.3" y="150.7">E</text>
<text x="161" y="152.4">10</text>
<text x="161" y="154.9">11</text>
<text x="34.6" y="161.3">11</text>
<text x="34.6" y="156.2">14</text>
<text x="52.4" y="156.2">15</text>
<text x="52.9" y="158.7">1</text>
<text x="52.9" y="161.3">2</text>
<text x="148.7" y="158.4">Latch_1</text>
<text x="149.6" y="160.9">Data_2</text>
<text x="161" y="157.5">12</text>
<text x="161" y="160">13</text>
<text x="34.6" y="163.8">10</text>
<text x="52.9" y="163.8">3</text>
<text x="52.9" y="166.4">4</text>
<text x="148.6" y="163.4">Clock_2</text>
<text x="148.7" y="166">Latch_2</text>
<text x="161" y="162.6">14</text>
<text x="161" y="165.1">15</text>
<text x="161" y="167.6">16</text>
<text x="34.6" y="168.9">12</text>
<text x="34.6" y="171.4">13</text>
<text x="52.9" y="168.9">5</text>
<text x="52.9" y="171.4">6</text>
<text x="52.9" y="174">7</text>
<text x="161" y="170.2">17</text>
<text x="52.9" y="179.1">9</text>
<text x="10.4" y="185.9">D</text>
<text x="44.2" y="183.6" transform="rotate(-90 44.2 183.6)">8</text>
<text x="285.4" y="185.9">D</text>
<text x="35" y="199.9">1</text>
<text x="85" y="199.9">2</text>
<text x="135" y="199.9">3</text>
<text x="185" y="199.9">4</text>
<text x="235" y="199.9">5</text>
<text x="285" y="199.9">6</text>
</g>
<g font-size="1.8" fill="#008484">
<text x="43.3" y="16.7">U?</text>
<text x="40.7" y="19">74HC595</text>
<text x="51.9" y="21.6">+5V</text>
<text x="67.4" y="23.8">R?</text>
<text x="71.8" y="23.4">R</text>
<text x="81.4" y="23.7">D?</text>
<text x="37.3" y="26.3">SER</text>
<text x="45.1" y="27.4" transform="rotate(-90 45.1 27.4)">VCC</text>
<text x="48.9" y="28.8">QB</text>
<text x="48.9" y="26.3">QA</text>
<text x="67.4" y="28.9">R?</text>
<text x="71.8" y="28.5">R</text>
<text x="81.4" y="28.7">D?</text>
<text x="90.6" y="24.9">LED_BLUE</text>
<text x="27.4" y="33.4">+5V</text>
<text x="37.3" y="33.9">SRCLR</text>
<text x="37.3" y="31.4">SRCLK</text>
<text x="48.9" y="31.4">QC</text>
<text x="48.9" y="33.9">QD</text>
<text x="67.4" y="34">R?</text>
<text x="71.8" y="33.5">R</text>
<text x="81.4" y="33.8">D?</text>
<text x="90.6" y="35.1">LED_BLUE</text>
<text x="90.6" y="30">LED_BLUE</text>
<text x="157.2" y="32.8">SW_Push</text>
<text x="159.3" y="30.5">SW?</text>
<text x="182.6" y="32.8">SW_Push</text>
<text x="184.7" y="30.5">SW?</text>
<text x="208" y="32.8">SW_Push</text>
<text x="210.1" y="30.5">SW?</text>
<text x="233.4" y="32.8">SW_Push</text>
<text x="235.5" y="30.5">SW?</text>
<text x="257.6" y="32.8">SW_Push</text>
<text x="259.7" y="30.5">SW?</text>
<text x="37.3" y="39">RCLK</text>
<text x="37.3" y="41.5">OE</text>
<text x="48.8" y="41.5">QG</text>
<text x="49" y="36.4">QE</text>
<text x="49.1" y="39">QF</text>
<text x="67.4" y="39">R?</text>
<text x="71.8" y="39">R</text>
<text x="81.4" y="38.9">D?</text>
<text x="90.6" y="40.2">LED_BLUE</text>
<text x="154.5" y="41.7">D?</text>
<text x="179.9" y="41.7">D?</text>
<text x="205.3" y="41.7">D?</text>
<text x="230.7" y="41.7">D?</text>
<text x="254.8" y="41.7">D?</text>
<text x="48.9" y="44.1">QH</text>
<text x="67.4" y="44.1">R?</text>
<text x="71.8" y="43.7">R</text>
<text x="81.4" y="44">D?</text>
<text x="90.6" y="45.3">LED_BLUE</text>
<text x="154.5" y="44">DIODE</text>
<text x="179.9" y="44">DIODE</text>
<text x="205.3" y="44">DIODE</text>
<text x="230.7" y="44">DIODE</text>
<text x="254.8" y="44">DIODE</text>
<text x="45.1" y="50.5" transform="rotate(-90 45.1 50.5)">GND</text>
<text x="48.5" y="49.1">QH'</text>
<text x="67.4" y="49.2">R?</text>
<text x="71.8" y="48.8">R</text>
<text x="71.8" y="53.9">R</text>
<text x="81.4" y="49.1">D?</text>
<text x="90.6" y="50.3">LED_BLUE</text>
<text x="157.2" y="53.2">SW_Push</text>
<text x="159.3" y="50.8">SW?</text>
<text x="182.6" y="53.2">SW_Push</text>
<text x="184.7" y="50.8">SW?</text>
<text x="208" y="53.2">SW_Push</text>
<text x="210.1" y="50.8">SW?</text>
<text x="233.4" y="53.2">SW_Push</text>
<text x="235.5" y="50.8">SW?</text>
<text x="257.6" y="53.2">SW_Push</text>
<text x="259.7" y="50.8">SW?</text>
<text x="28.7" y="58.7">GND</text>
<text x="43.3" y="58.6">U?</text>
<text x="67.4" y="59.4">R?</text>
<text x="67.4" y="54.3">R?</text>
<text x="71.8" y="58.9">R</text>
<text x="81.4" y="59.2">D?</text>
<text x="81.4" y="54.1">D?</text>
<text x="90.6" y="55.4">LED_BLUE</text>
<text x="40.7" y="60.9">74HC595</text>
<text x="51.9" y="63.5">+5V</text>
<text x="67.4" y="65.7">R?</text>
<text x="71.8" y="65.3">R</text>
<text x="81.4" y="65.6">D?</text>
<text x="90.6" y="60.5">LED_BLUE</text>
<text x="154.5" y="62">D?</text>
<text x="154.5" y="64.3">DIODE</text>
<text x="179.9" y="62">D?</text>
<text x="179.9" y="64.3">DIODE</text>
<text x="205.3" y="62">D?</text>
<text x="205.3" y="64.3">DIODE</text>
<text x="230.7" y="62">D?</text>
<text x="230.7" y="64.3">DIODE</text>
<text x="254.8" y="62">D?</text>
<text x="254.8" y="64.3">DIODE</text>
<text x="37.3" y="68.2">SER</text>
<text x="45.1" y="69.3" transform="rotate(-90 45.1 69.3)">VCC</text>
<text x="48.9" y="70.7">QB</text>
<text x="48.9" y="68.2">QA</text>
<text x="67.4" y="70.8">R?</text>
<text x="71.8" y="70.4">R</text>
<text x="81.4" y="70.7">D?</text>
<text x="90.6" y="66.8">LED_BLUE</text>
<text x="90.6" y="71.9">LED_BLUE</text>
<text x="27.4" y="75.4">+5V</text>
<text x="37.3" y="75.8">SRCLR</text>
<text x="37.3" y="73.3">SRCLK</text>
<text x="48.9" y="73.3">QC</text>
<text x="48.9" y="75.8">QD</text>
<text x="67.4" y="75.9">R?</text>
<text x="71.8" y="75.5">R</text>
<text x="81.4" y="75.7">D?</text>
<text x="90.6" y="77">LED_BLUE</text>
<text x="157.2" y="74.7">SW_Push</text>
<text x="159.3" y="72.4">SW?</text>
<text x="182.6" y="74.7">SW_Push</text>
<text x="184.7" y="72.4">SW?</text>
<text x="208" y="74.7">SW_Push</text>
<text x="210.1" y="72.4">SW?</text>
<text x="233.4" y="74.7">SW_Push</text>
<text x="235.5" y="72.4">SW?</text>
<text x="257.6" y="74.7">SW_Push</text>
<text x="259.7" y="72.4">SW?</text>
<text x="37.3" y="80.9">RCLK</text>
<text x="37.3" y="83.4">OE</text>
<text x="48.8" y="83.4">QG</text>
<text x="49" y="78.4">QE</text>
<text x="49.1" y="80.9">QF</text>
<text x="67.4" y="80.9">R?</text>
<text x="71.8" y="80.9">R</text>
<text x="81.4" y="80.8">D?</text>
<text x="90.6" y="82.1">LED_BLUE</text>
<text x="154.5" y="83.6">D?</text>
<text x="179.9" y="83.6">D?</text>
<text x="205.3" y="83.6">D?</text>
<text x="230.7" y="83.6">D?</text>
<text x="254.8" y="83.6">D?</text>
<text x="48.9" y="86">QH</text>
<text x="67.4" y="86">R?</text>
<text x="71.8" y="85.6">R</text>
<text x="81.4" y="85.9">D?</text>
<text x="90.6" y="87.2">LED_BLUE</text>
<text x="154.5" y="85.9">DIODE</text>
<text x="179.9" y="85.9">DIODE</text>
<text x="205.3" y="85.9">DIODE</text>
<text x="230.7" y="85.9">DIODE</text>
<text x="254.8" y="85.9">DIODE</text>
<text x="45.1" y="92.5" transform="rotate(-90 45.1 92.5)">GND</text>
<text x="48.5" y="91.1">QH'</text>
<text x="67.4" y="91.1">R?</text>
<text x="71.8" y="90.7">R</text>
<text x="71.8" y="95.8">R</text>
<text x="81.4" y="91">D?</text>
<text x="90.6" y="92.2">LED_BLUE</text>
<text x="159.3" y="94">SW?</text>
<text x="184.7" y="94">SW?</text>
<text x="210.1" y="94">SW?</text>
<text x="235.5" y="94">SW?</text>
<text x="259.7" y="94">SW?</text>
<text x="32.5" y="100.6">GND</text>
<text x="67.4" y="96.2">R?</text>
<text x="67.4" y="101.3">R?</text>
<text x="71.8" y="100.9">R</text>
<text x="81.4" y="96.1">D?</text>
<text x="81.4" y="101.1">D?</text>
<text x="90.6" y="97.3">LED_BLUE</text>
<text x="157.2" y="96.3">SW_Push</text>
<text x="182.6" y="96.3">SW_Push</text>
<text x="208" y="96.3">SW_Push</text>
<text x="233.4" y="96.3">SW_Push</text>
<text x="257.6" y="96.3">SW_Push</text>
<text x="40.7" y="107.9">74HC595</text>
<text x="43.3" y="105.6">U?</text>
<text x="90.6" y="102.4">LED_BLUE</text>
<text x="154.5" y="105.2">D?</text>
<text x="154.5" y="107.5">DIODE</text>
<text x="179.9" y="105.2">D?</text>
<text x="179.9" y="107.5">DIODE</text>
<text x="205.3" y="105.2">D?</text>
<text x="205.3" y="107.5">DIODE</text>
<text x="230.7" y="105.2">D?</text>
<text x="230.7" y="107.5">DIODE</text>
<text x="254.8" y="105.2">D?</text>
<text x="254.8" y="107.5">DIODE</text>
<text x="51.9" y="110.5">+5V</text>
<text x="67.4" y="112.7">R?</text>
<text x="71.8" y="112.3">R</text>
<text x="81.4" y="112.6">D?</text>
<text x="89.8" y="113.8">LED_GREEN</text>
<text x="37.3" y="115.2">SER</text>
<text x="45.1" y="116.3" transform="rotate(-90 45.1 116.3)">VCC</text>
<text x="48.9" y="117.7">QB</text>
<text x="48.9" y="115.2">QA</text>
<text x="67.4" y="117.8">R?</text>
<text x="71.8" y="117.4">R</text>
<text x="81.4" y="117.6">D?</text>
<text x="89.8" y="118.9">LED_GREEN</text>
<text x="27.4" y="122.3">+5V</text>
<text x="37.3" y="122.8">SRCLR</text>
<text x="37.3" y="120.3">SRCLK</text>
<text x="48.9" y="120.3">QC</text>
<text x="48.9" y="122.8">QD</text>
<text x="49" y="125.3">QE</text>
<text x="67.4" y="122.9">R?</text>
<text x="71.8" y="122.4">R</text>
<text x="81.4" y="122.7">D?</text>
<text x="89.8" y="124">LED_GREEN</text>
<text x="37.3" y="127.9">RCLK</text>
<text x="37.3" y="130.4">OE</text>
<text x="48.8" y="130.4">QG</text>
<text x="49.1" y="127.9">QF</text>
<text x="67.4" y="127.9">R?</text>
<text x="71.8" y="127.9">R</text>
<text x="81.4" y="127.8">D?</text>
<text x="89.8" y="129.1">LED_GREEN</text>
<text x="48.9" y="133">QH</text>
<text x="67.4" y="133">R?</text>
<text x="71.8" y="132.6">R</text>
<text x="71.8" y="137.7">R</text>
<text x="81.4" y="132.9">D?</text>
<text x="81.4" y="138">D?</text>
<text x="89.8" y="134.2">LED_GREEN</text>
<text x="45.1" y="139.4" transform="rotate(-90 45.1 139.4)">GND</text>
<text x="48.5" y="138">QH'</text>
<text x="67.4" y="138.1">R?</text>
<text x="67.4" y="143.2">R?</text>
<text x="71.8" y="142.8">R</text>
<text x="81.4" y="143">D?</text>
<text x="89.8" y="139.2">LED_GREEN</text>
<text x="28.7" y="147.6">GND</text>
<text x="40.7" y="149.8">74HC595</text>
<text x="43.3" y="147.5">U?</text>
<text x="67.4" y="148.3">R?</text>
<text x="71.8" y="147.8">R</text>
<text x="81.4" y="148.1">D?</text>
<text x="89.8" y="144.3">LED_GREEN</text>
<text x="89.8" y="149.4">LED_GREEN</text>
<text x="167.2" y="149.7">J?</text>
<text x="51.9" y="152.4">+5V</text>
<text x="67.4" y="154.6">R?</text>
<text x="71.8" y="154.2">R</text>
<text x="81.4" y="154.5">D?</text>
<text x="89.8" y="155.7">LED_GREEN</text>
<text x="167.8" y="152">Conn_01x17</text>
<text x="37.3" y="157.1">SER</text>
<text x="45.1" y="158.2" transform="rotate(-90 45.1 158.2)">VCC</text>
<text x="48.9" y="159.6">QB</text>
<text x="48.9" y="157.1">QA</text>
<text x="67.4" y="159.7">R?</text>
<text x="71.8" y="159.3">R</text>
<text x="81.4" y="159.6">D?</text>
<text x="89.8" y="160.8">LED_GREEN</text>
<text x="27.4" y="164.3">+5V</text>
<text x="37.3" y="164.7">SRCLR</text>
<text x="37.3" y="162.2">SRCLK</text>
<text x="48.9" y="162.2">QC</text>
<text x="48.9" y="164.7">QD</text>
<text x="49" y="167.3">QE</text>
<text x="67.4" y="164.8">R?</text>
<text x="71.8" y="164.4">R</text>
<text x="81.4" y="164.6">D?</text>
<text x="89.8" y="165.9">LED_GREEN</text>
<text x="37.3" y="169.8">RCLK</text>
<text x="37.3" y="172.3">OE</text>
<text x="48.8" y="172.3">QG</text>
<text x="49.1" y="169.8">QF</text>
<text x="67.4" y="169.8">R?</text>
<text x="71.8" y="169.8">R</text>
<text x="81.4" y="169.7">D?</text>
<text x="89.8" y="171">LED_GREEN</text>
<text x="148.8" y="168.4">+5V</text>
<text x="149" y="171.2">GND</text>
<text x="48.5" y="180">QH'</text>
<text x="48.9" y="174.9">QH</text>
<text x="67.4" y="174.9">R?</text>
<text x="71.8" y="174.5">R</text>
<text x="71.8" y="179.6">R</text>
<text x="81.4" y="179.9">D?</text>
<text x="81.4" y="174.8">D?</text>
<text x="89.8" y="176.1">LED_GREEN</text>
<text x="45.1" y="181.4" transform="rotate(-90 45.1 181.4)">GND</text>
<text x="67.4" y="180">R?</text>
<text x="67.4" y="185.1">R?</text>
<text x="71.8" y="184.7">R</text>
<text x="81.4" y="185">D?</text>
<text x="89.8" y="181.1">LED_GREEN</text>
<text x="32.5" y="189.5">GND</text>
<text x="67.4" y="190.2">R?</text>
<text x="71.8" y="189.8">R</text>
<text x="81.4" y="190">D?</text>
<text x="89.8" y="186.2">LED_GREEN</text>
<text x="89.8" y="191.3">LED_GREEN</text>
</g>
</svg>
